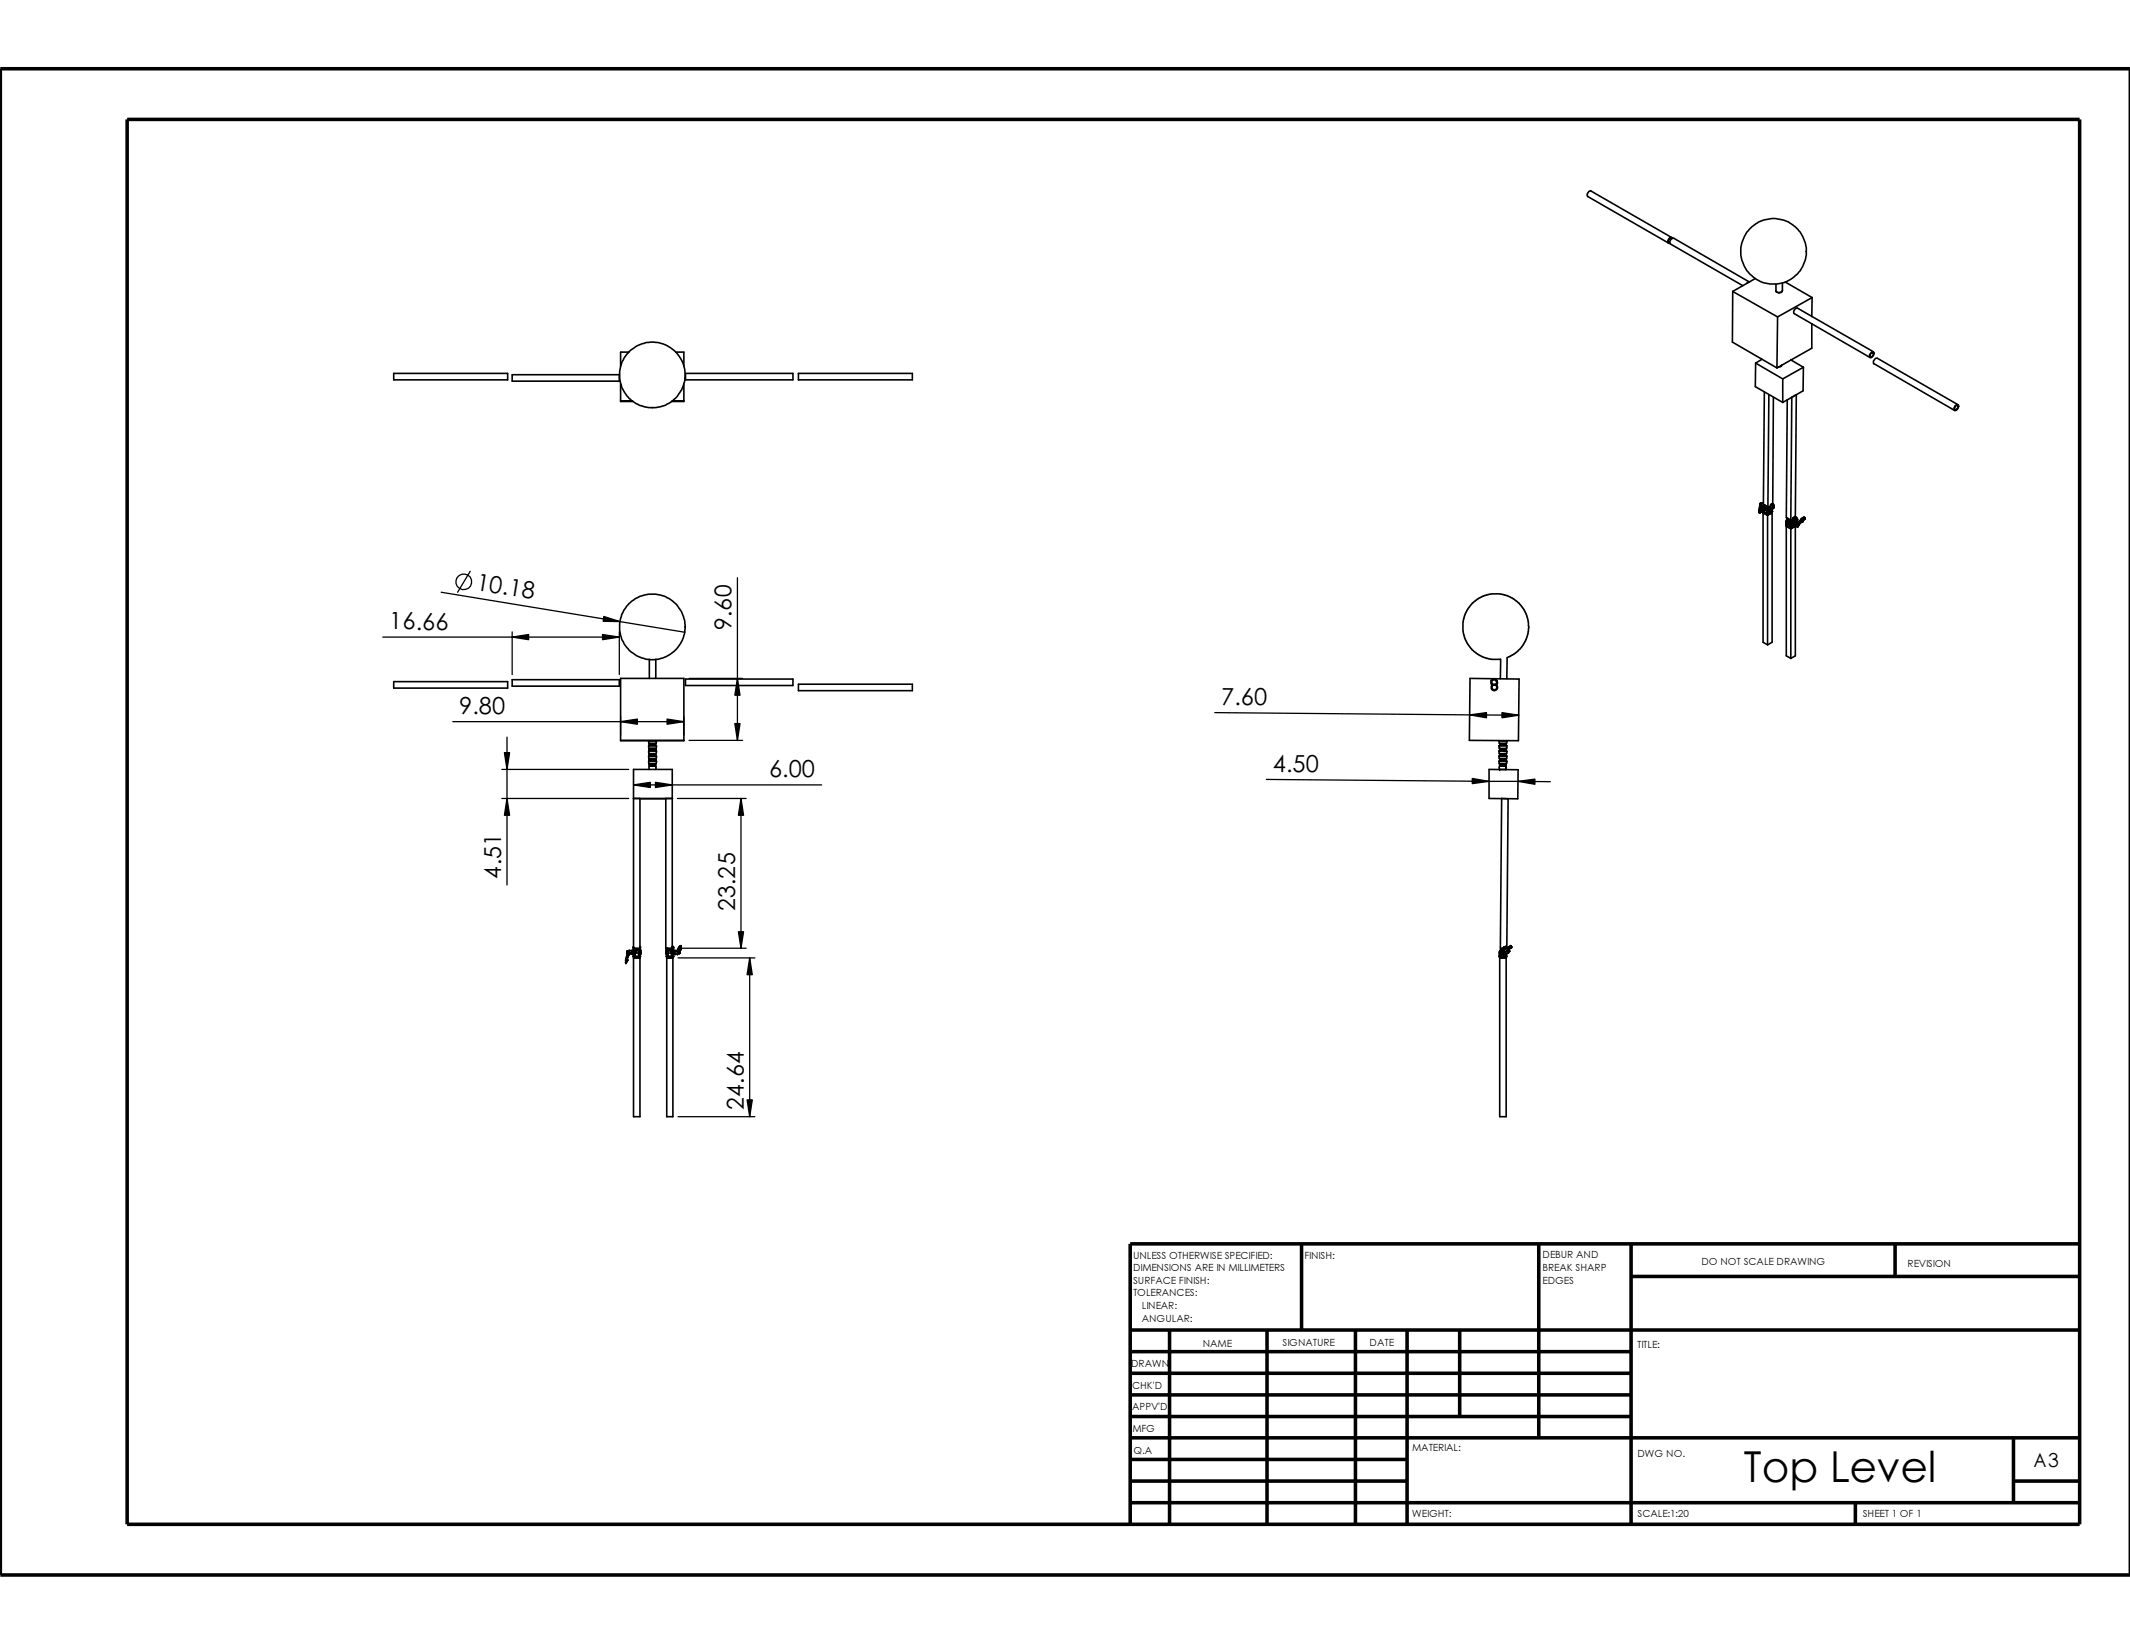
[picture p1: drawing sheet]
<svg xmlns="http://www.w3.org/2000/svg" width="279mm" height="216mm" viewBox="0 0 279 216" stroke-linecap="round" stroke-linejoin="round" font-family="sans-serif">
<g fill="none" stroke="#000" stroke-width=".47">
<path d="M0 9h279.4v197.6h-279.4zM16.7 15.7h256.1v184.2h-256.1zM148.3 174.5h124.5M148.3 177.3h65.7M153.4 174.5v25.4M166.2 174.5v25.4M170.7 163.2v11.3M177.8 174.5v25.4M184.6 174.5v25.4M191.5 174.5v11.3M201.8 163.2v25.4M214 163.2v36.7"/>
<path d="M214 167.4h58.8M248.6 163.2v4.2M272.8 163.2h-124.5v36.7M148.3 197.1h124.5M148.3 185.8h65.7M148.3 183h65.7M148.3 180.1h65.7M148.3 194.3h36.3M148.3 191.4h36.3M148.3 188.6h124.5M243.4 197.1v2.8M264.1 194.3h8.7"/>
<path d="M264.1 188.6v8.5"/>
</g>
<g fill="none" stroke="#000" stroke-width=".21">
<path d="M219.3 31.2l-10.6-6.2-.3 .1a.54 .54 0 0 0-.1 .7l10.6 6.1M219.3 31.3h-.1a.3 .3 0 0 0-.3 .2v.2l.1 .1M219.4 31.2h-.1h-.3a.49 .49 0 0 0-.2 .6l.1 .1h.1M227.3 38.2l-.1 6.7 5.9 3.4M227.3 38.2l5.9 3.4M229.4 37l-.3 .2M229.5 37l-10-5.8a.51 .51 0 0 0-.4 .8l9.5 5.5M230.3 36.5l-3 1.7M233.8 37.1v1a.48 .48 0 0 1-.8 0v-.8M234.2 37l3.5 2M237.7 39l-4.5 2.6M237.7 39v2.5"/>
<path d="M51.6 49h15v.8h-15zM67.2 49.1h14v.9h-14zM81.4 52.6h1.5M81.4 50.3v2.4h1.7M82.5 46.2h-1.1v1.8M88.2 52.6h1.5M88.6 46.2h1.1v1.8M89.7 50.3v2.4h-1.6M89.9 49h14.1v.8h-14.1zM104.7 49h15v.8h-15zM230.3 47.6v3.1l3.5 2.1M230.3 47.6l3.5 2.1"/>
<path d="M231.1 47.1l-.8 .5M231.4 51.4l-.1 14.8 .6 .3M232 51.8l-.1 14.7M232.6 52.1l-.1 14v-.1l-.2 .2M233.2 41.6l-.1 6.7M233.7 47.9a.33 .33 0 0 1-.4 .2M233.8 49.7v3.1M234.4 52.5l-.1 15.4 .6 .3M234.9 47.2l1.7 1M235 52.1l-.1 16.1M235.6 51.8l-.1 16M236.6 48.2l-.1 3.1-2.7 1.5"/>
<path d="M236.6 48.2l-2.8 1.5M237.7 42.5v3.2l-4.6 2.6M245.3 46.5l.1-.1a.2 .2 0 0 1 .1-.1 .2 .2 0 0 1 .2 .1v.2l-.2 .2h-.2zM245.4 46.2h.1a.25 .25 0 0 1 .3 .1 .25 .25 0 0 1-.1 .4 .29 .29 0 0 1-.5 .1v-.3zM245.7 46.1l-9.9-5.7h-.1l-.3 .2-.1 .2 .1 .3 9.9 5.8M256.5 53.2a.27 .27 0 0 1 .4-.1 .27 .27 0 0 1-.1 .5 .3 .3 0 0 1-.5 .2v-.3zM256.5 53.3a.2 .2 0 0 1 .3-.1 .2 .2 0 0 1 0 .4h-.1a.19 .19 0 0 1-.3 .1 .19 .19 0 0 1 .1-.3zM256.8 53.1l-10.5-6.1a.54 .54 0 0 0-.6 .4l.1 .3 10.6 6.1M230.7 67.1l.1 .1M230.7 67.1h.1M230.8 66.8l-.1 .3M230.8 67.2h.1"/>
<path d="M230.8 66.8v.1M230.8 67.1v.1M230.8 66.9v.2M230.8 66.9h.1M230.8 66.9l.1 .1M230.8 66.3v.5M230.8 67.1h.1M230.8 66.3h.1M230.8 66.3v.6M230.9 66h.1h-.1l-.1 .2zM230.9 66.2h.1M230.9 67.1h.1"/>
<path d="M230.9 67.1h-.1M230.9 66.3l.1 .1M230.9 66.2v.1M230.9 66.9h.1M230.9 67h.1M230.9 66.9h-.1M230.9 67h.2M230.9 66.2l.1 .1M230.9 67l-.1 .1M230.9 66.3h-.1M230.9 66.3h.1M230.9 66.9v.1"/>
<path d="M230.9 66.2h-.1v.1M230.9 66.8l.1 .1M230.9 67v.1M231 66.3v.1M231 66.3h.1M231 66.8h.1M231 67.1h.1M231 67h-.1M231 66.4h.1M231 67.1h-.1M231 66.3l.2 .2M231 66.4l-.2 .5"/>
<path d="M231 66.8v.1M231 67v.1M231 66.9h.1M231 67h.1M231 66.4l.3 .1M231 66.8l.1 .1M231 66.9l-.1 .1M231.1 66.9h.1M231.1 66.4v.1M231.1 66.9l-.1 .1M231.1 66.5l-.2 .4M231.1 66.9l-.1 .2"/>
<path d="M231.1 66l-.2 .1v.1M231.1 66h-.1l-.1 .2M231.1 66h.1M231.1 66.5l-.1 .3zM231.1 66.5l-.1 .3M231.2 66.5h.1M231.2 66l-.1 .1-.1 .2M231.2 66h.1M231.2 67.1h.1M231.2 66.6h.1M231.2 66.6v.5M231.2 67.1l.1 .2"/>
<path d="M231.2 67.1l.7 .3M231.3 66l-.2 .1-.1 .2M231.3 66.7h.1M231.3 67.1h.1M231.3 66v.1M231.3 66.6v.5M231.3 67.2v17l.6 .4M231.3 66.6l-.1 .5M231.3 67.2l.6 .4M231.3 67.2h.1M231.3 67.3h.1M231.3 67.1l.4 .3"/>
<path d="M231.3 67.3l.2 .1M231.4 66.9l.3-.1-.4 .3M231.4 66.8v.1M231.4 66.8h.1M231.4 66.2l-.2 .4M231.4 66.2l-.1 .3M231.4 66.2l-.2 .3M231.4 66.3l-.1 .4M231.4 66.2l-.1 .4M231.4 66.3h.1M231.4 66.3l-.1 .2M231.4 66.3l-.1 .3 .1 .3"/>
<path d="M231.4 66.3l.1 .1M231.4 66.3l-.1 .2 .1 .3M231.5 66.3l-.2 .4M231.5 66.8l-.1 .1M231.5 66.3l-.1 .1M231.5 66.3h-.1M231.5 66.4a.31 .31 0 0 0 0 .4M231.5 66.9l-.2 .2M231.5 67.4h-.1h.2M231.6 66.3l-.1 .1M231.6 66.5v.2M231.6 66.7h.1"/>
<path d="M231.6 66.5h.1M231.6 67.4h.1M231.6 66.6h.2M231.6 66.6h.1M231.6 67.4l.2 .2M231.7 66.4l-.1 .1M231.7 66.9h.1M231.7 66.8l-.1 .1-.1-.1M231.7 66.6l-.1 .1M231.7 66.5h.1M231.7 66.9v.5M231.7 67.4h.1"/>
<path d="M231.8 66.5l-.1 .1M231.8 66.5h-.1v.1M231.8 66.9h.1M231.8 67.4h.1M231.8 66.5h.1M231.8 66.9v.5M231.8 67.6h.1M231.9 67.1h.1M231.9 66.6h.1M231.9 67.1v.1M231.9 67.6v17M231.9 66.5l-.1 .1"/>
<path d="M231.9 66.5l-.2 .4M231.9 66.6l.1-.1-.2 .4M231.9 66.6l-.1 .3M231.9 67.4h-.1v.2M231.9 66.6l-.1 .3 .1 .2M231.9 67.2h.1M231.9 67.4v.2M231.9 66.6l-.1 .2 .1 .3M231.9 66.6l.1 .1M232 66.5l-.2 .4M232 66.9l.1 .2 .1-.1M232 67h.1"/>
<path d="M232 66.9h.1M232 66.7l-.1 .1v.3M232 67l.1 .1M232 67v.1M232 67.2l-.2 .2M232 66.5l-.1 .1M232.1 66.9v.1h.1M232.1 66.9v.1M232.1 66.8v.1M232.1 66.4l-.2 .2M232.1 67.4h.1M232.1 67.4l-.2 .2"/>
<path d="M232.1 67h.1M232.1 66.4l-.2 .1M232.2 66.8v.1M232.2 66.7l-.1 .2M232.2 67h.1M232.2 66.6l-.2 .3M232.2 66.6v.1M232.2 66.6h.2v.2l-.2 .2M232.2 66.7l.1 .1M232.2 66.7h.1M232.2 66.8h.1M232.2 67.4h.1"/>
<path d="M232.2 66.2l.1 .1M232.3 66.6h.1M232.3 66.2h.1M232.3 66.7l-.2 .1v.2M232.3 66.7v.2l-.2 .1M232.3 67l-.1 .2h-.3M232.3 67h.1M232.3 67l-.2 .2-.2-.1M232.3 66.6v.2M232.3 66.6l-.2 .1-.1 .3M232.3 66.8l-.1 .2M232.3 66.3l-.3 .4"/>
<path d="M232.3 66.3l.3 .3M232.3 66.2v.1M232.3 66.2l.4 .3M232.4 67h.1M232.4 67.3h.1M232.4 66.9v.1M232.4 67l-.1 .1M232.4 67.3l-.3 .1M232.4 67.2h.1M232.5 67v.1M232.5 67h.1M232.5 67.1h.1"/>
<path d="M232.5 67.1l-.6 .3M232.5 67l-.7 .4M232.5 67.1l-.1 .2M232.5 67.2l-.6 .4M232.5 67.2v17l-.6 .4M232.5 66.2h.1M232.5 66.2l.1-.1 .1 .1-.1 .1M232.5 66.2l.1 .1M232.6 66.6h.1M232.6 66.3h.1M232.6 66.6l-.3 .4M232.7 66.5h.1"/>
<path d="M232.7 66.6l-.4 .4M232.7 66.5v.1M232.7 66.5l-.1 .1M232.7 66.3v.2M234.3 68.8v.1M234.3 68.9l.1 .1M234.3 68.8h.1M234.3 68.4l.2-.4-.2 .4M234.3 68.4h.1M234.3 68.8l.1 .1M234.3 68.4v.4M234.3 69h.1"/>
<path d="M234.3 68.9h.1M234.3 68.9l.7 .3M234.3 68.4v.5M234.3 69v17l.6 .4M234.3 69l.6 .3M234.4 68.9h.1M234.4 69h.1M234.4 68.4l-.1 .4M234.4 68.9l.4 .2M234.4 69l.1 .1M234.4 68.6l.1 .1M234.4 68.6h.1"/>
<path d="M234.5 68.7l.3-.1-.4 .3M234.5 68.1h.1M234.5 68.1l-.1 .2M234.5 68.1l-.1 .3M234.5 68.1l-.1 .3v.2M234.5 68.7h.1M234.5 68.1h-.1M234.5 68l-.2 .4M234.5 68.1l.1 .1M234.5 68.1l-.1 .4v.1M234.5 69.1l.4 .2M234.5 69.1h.1"/>
<path d="M234.6 68.2l-.1 .1v.3M234.6 68l-.1 .1M234.6 68.7l-.3 .1M234.7 68.2v.3M234.7 68.5h.1M234.7 68.1l-.1 .1M234.7 68.2h.1M234.7 68.4h.1M234.7 69.2h.1M234.8 68.7l.1-.5h.2l-.2 .2-.1 .3M234.8 68.6h-.3M234.8 68.7h.1"/>
<path d="M234.8 68.2v.2h-.1M234.8 68.2l-.1 .2M234.8 68.7v.4M234.8 68.3h.1M234.8 68.2h.1M234.8 69.1v.1M234.8 69.1h.1M234.8 69.1l.1 .1M234.8 69.2h.1M234.8 68.7v.5M234.9 69.2h.1M234.9 69.2v.1"/>
<path d="M234.9 69.3h.1M234.9 68.9h.1M234.9 68.9v.1M234.9 69.3v17.1M234.9 68.2l-.2 .3M235 68.9h.3l-.4 .1M235 68.4h.1M235 68.4l-.2 .3M235 68.4l-.1 .2v.3M235 68.9h-.1M235 68.2l-.2 .5M235 68.4h-.1"/>
<path d="M235 68.7h.1M235.1 68.2l-.3 .5M235.1 68.7l.1 .1M235.1 68.4l-.2 .3 .1 .2M235.1 68.8h.1M235.1 69l-.3 .1M235.1 68.7h.1M235.1 68.6h.1M235.1 69.2h.1M235.2 68.1l-.3 .1M235.2 68.5h.1M235.2 68.4l-.1 .1v.2"/>
<path d="M235.2 68.4v.1M235.2 68.5l-.1 .2M235.2 68.5l-.1 .2h.1h-.1M235.2 68.4l.2 .1v-.1M235.2 67.9h.1M235.2 68.5h.2M235.2 67.9h.2M235.2 67.9l-.2 .5M235.3 68.6l-.1 .2 .3 .2M235.3 68.6l.1-.1 .3 .1M235.3 67.9l.1 .1M235.3 68.6l.2 .1"/>
<path d="M235.3 67.9l-.3 .5M235.3 69.1l-.4 .2M235.3 69.1h.1M235.3 68.4h.1M235.3 68.9l-.4 .3M235.3 67.9h.1M235.4 68.4h.1M235.4 68.4h-.1a.28 .28 0 0 0-.2 .4M235.4 68.3v.1M235.4 68l-.3 .4M235.4 68l.3 .4M235.4 68h.1"/>
<path d="M235.4 67.7v.1M235.4 68l.3 .3M235.4 68.9l-.5 .3M235.4 67.8h.1M235.4 67.8l-.1 .1M235.4 69l-.5 .2M235.5 69h.1M235.5 69l-.2 .1M235.5 68.7v.3M235.5 68.7h.1M235.5 67.8l-.1 .2M235.5 67.8l.1 .1"/>
<path d="M235.5 69l-.6 .3M235.5 69v17l-.6 .4M235.5 68.7v.3h.2M235.5 68.7l.2 .1M235.6 67.9h.1M235.6 67.9l.1 .1M235.6 68.6l-.1 .1M235.6 68.6l.1 .2M235.6 68.6h.1M235.7 68.6h.1M235.7 68.8v.2M235.7 68.8h.1"/>
<path d="M235.7 68.6h-.1M235.7 69h.1M235.7 68l.1 .1M235.7 68h.1M235.7 68.8v.2h.1M235.7 68.6l.1 .2M235.7 68.6l-.2 .1M235.7 68.4h.1M235.7 68.3h.1M235.7 68.4l-.1 .1M235.7 68.3v.1M235.8 69h.1"/>
<path d="M235.8 68.8h.1M235.8 68.8l.1 .1M235.8 68.8v.2M235.8 68.8l-.1 .2M235.8 68.8h.1v.1M235.8 68.9h.1M235.8 68.7v.1M235.8 68.1h.1M235.8 68.1l-.1 .2M235.8 68.9v.1M235.8 68.7h.1M235.8 68.8h-.1"/>
<path d="M235.8 68.7l-.1 .1M235.9 68.9v.1h-.2M235.9 68.9h.1M235.9 68.9l-.1 .1M235.9 68.8v.1M235.9 68.7l-.1 .1M235.9 68.9h-.1M235.9 68.7v.1M235.9 68.8h.1M236 68.8l-.1 .1M236.3 68.1l-.6 .5M236.3 68v.1"/>
<path d="M236.3 68h.1M236.3 68.1h.1M236.4 68.3h.1M236.4 68.2v.1M236.4 68.2h.1M236.4 68.2l-.6 .5M236.5 67.9h.1M236.5 68.2h.1M236.5 67.9l-.2 .1M236.5 68.2l-.1 .1M236.5 68.3h-.1M236.5 68.2v.1"/>
<path d="M236.5 68.3l-.5 .5M236.5 68.3h.1M236.5 68.3l-.6 .5M236.6 67.9h-.1M236.6 67.9h.1M236.6 67.9l-.2 .3M236.6 67.9v.1M236.7 67.9h.1M236.7 67.9l-.3 .3M236.7 67.9l-.2 .3M236.7 68l-.2 .3M236.7 67.9v.1"/>
<path d="M236.7 68h.1M236.7 67.9l-.3 .4M236.7 68l-.3 .3M236.7 68l-.2 .2M51.6 89.4h15v.9h-15zM67.2 89.2h14v.8h-14zM81.4 97.1h8.3M85.1 99.9v.3M85.1 99.9h1M85.1 97.2v.3M85.1 97.2h1M85.1 97.8v.4"/>
<path d="M85.1 97.8h1M85.1 99.2v.3M85.1 99.2h1M85.1 97.2h-3.7v-8.2h8.3v8.2h-3.6M85.1 98.2l.1 .1M85.1 98.5h1M85.1 99.5l.1 .1M85.1 98.2h1M85.1 97.5l.1 .1M85.1 98.8l.1 .2M85.1 97.5h1M85.1 98.8h1"/>
<path d="M85.1 99.5h1M85.2 98.5h.1M85.2 98.3h.1M85.2 99.8h.1M85.2 99.6h.1M85.2 99h.8M85.2 86.5v2.5M85.2 97.6v.2M85.2 98.3v.2M85.2 99v.1M85.2 99.6v.2M85.2 98.3h.9"/>
<path d="M85.2 99.6h.9M85.2 97.6h.8M85.2 97.7h.8M85.2 98.3h.8M85.2 99.8h.8M85.2 99.7h.8M86 97.6v.1M86 99h.1M86 99.8h.1M86 99.6v.1M86 98.3v.2h-.8M86 97.7v.1"/>
<path d="M86 99v.1M86 99.7v.1M86 98.3h.1M86 99.6h.1M86 86.5v2.5M86.1 98.2l-.1 .1M86.1 99.5l-.1 .1M86.1 97.5l-.1 .1M86.1 98.8l-.1 .2M86.1 99.9v.3M86.1 97.2v.3M86.1 97.8v.4"/>
<path d="M86.1 98.5h-1v.3M86.1 98.5v.3M86.1 99.2v.3M89.9 89.1h14.1v.8h-14.1zM104.7 89.7h15v.9h-15zM192.8 89l6.5 .1-.1 8.1-6.5-.1zM195.7 89.9l.2-.2a.42 .42 0 0 1 .5 .2 .42 .42 0 0 1-.1 .5v.1a.41 .41 0 0 1-.7-.2zM195.7 89.8l-.1-.1 .1-.5 .5-.1 .1 .2a.33 .33 0 0 1 0 .5M195.8 89.7l-.1-.1v-.4h.4l.2 .1a.28 .28 0 0 1-.1 .5M195.8 89.9h.4M196.6 99.9l.1 .3M196.6 99.8l1.1 .1z"/>
<path d="M196.6 97.2l.1 .3M196.6 97.8l.1 .3M196.6 97.8h1.1zM196.6 98.5l.1 .3M196.6 98.5h.7l.4 .1M196.6 99.2l.1 .3M196.6 99.2h1.1M196.6 98.5l1.1 .1M196.7 97.2h-.1M196.7 98.1l.9 .1M196.7 97.5h.9M196.7 98.8h.9"/>
<path d="M196.7 98.8v.2h.9M196.7 99.5h.9M196.7 98.1v.2M196.7 99.5v.1M196.7 97.5l.1 .1M196.7 98.3h.1M196.7 99.6h.1M196.7 99.8h.1M196.7 99.6v.1M196.7 98.9h.9M196.7 98.3h.9M196.7 99.6h.9"/>
<path d="M196.7 99.8h.8M196.7 99.7h.8M196.7 99.7v.1M196.8 97.6v.1M196.8 98.4l-.1 .1M196.8 98.3h.1M196.8 98.4l.8 .1M196.8 97.6h.8M196.8 97.7h.8M196.8 98.3h.8M196.8 97.7v.1M196.8 98.3v.1"/>
<path d="M196.8 86.4h-1.4l-.9-.2-.9-.6-.5-.4-.7-.8-.3-.7-.2-.9v-1.2l.2-.9 .3-.7 .5-.6 .3-.3 .8-.7 .7-.3 .9-.2h1.4l.9 .3 .7 .4 .7 .6 .6 .8 .5 1.4 .1 .8-.1 .9-.2 .7-.3 .7-.8 .9-.6 .5-.8 .4v2.7M196.8 86.5v2.5M197.5 99.8h.1M197.5 99h-.7v.1M197.5 99v.1M197.5 99.7v.1M197.6 98.3h.1M197.6 97.6v.1M197.6 98.5h.1M197.6 99.6h.1M197.6 99h-.1M197.6 99.6l-.1 .1"/>
<path d="M197.6 97.7v.1M197.6 98.3v.2M197.6 99.9v.3M197.6 97.2v.3M197.6 97.2h.1h-1.1M197.6 98.2v.1M197.6 99.5v.1M197.6 97.5v.1M197.6 98.8v.2M197.7 97.8l-.1 .4M197.7 98.6l-.1 .2M197.7 99.2l-.1 .3"/>
<path d="M83.1 104.7h5.1M83.9 104.7v19.8M83.9 104.8h3.4M85.1 100.2l.1 .1M85.1 100.2h1M85.2 100.5v.4M85.2 100.5h.1M85.2 100.3v.2M85.2 100.5h.8M85.2 100.3h.8M86 100.5h.1M86 100.3h.1"/>
<path d="M86 100.3v.2M86 100.5v.4M86.1 100.2l-.1 .1M87.3 104.7v19.7h.1v1.1M195.3 100.9l3.8 .1v3.8l-3.8-.1zM196.7 100.2h.9M196.7 100.2v.1M196.7 100.5l-.1 .1 .1 .3M196.7 100.9h.1M196.7 100.5h.1M196.7 100.3h.1M196.7 100.5h.8"/>
<path d="M196.7 100.3h.8M196.7 100.9h.8M196.7 100.3v.2M197.5 100.5v.4M197.5 100.9v.1M197.5 100.3h.1M197.5 100.3v.2M197.6 100.2l-.1 .1M82.1 126.2h.1M82.1 125.9h.1M82.1 125.9v.3M82.1 125.8h.1"/>
<path d="M82.1 125.8v.1M82.2 126.1l-.1 .1M82.2 126.1h.1M82.2 125.9h.1M82.3 125h.1M82.3 125v.1M82.3 124.8h.1M82.3 124.8v.2M82.3 125l.2 .1M82.3 125.8l-.1 .1M82.3 126.1l-.2 .1M82.3 125.8v.1"/>
<path d="M82.3 125.9h.1M82.3 124.8v.3M82.3 125.1h.1M82.3 124.9v.2M82.3 124.9h.1M82.3 125.1l-.2 .7M82.3 124.9h.6M82.3 125.9l-.1 .2M82.3 125.1l-.2 .8M82.3 124.8v.1M82.3 124.9l.2 .1M82.3 125.9v.2"/>
<path d="M82.3 124.9l-.2 1M82.4 124.7l-.1 .1M82.4 124.7l-.1 .2M82.5 125.1h.1M82.5 125.1l-.3 .8M82.5 125.1l-.2 .7M82.5 124.7h.1M82.5 124.7v.2M82.5 124.9h.1M82.5 124.9v.1M82.5 125h.1M82.5 124.7h-.1"/>
<path d="M82.5 124.7h.4M82.5 125v.1M82.9 124.7v.2M82.9 124.7v.4M82.9 124.9v.2h-.4l-.2 .7M82.9 124.8h.2M82.9 125.1h.2M82.9 125h.2M83.1 124.6v.1M83.1 125v.1M83.1 124.8v.2M83.1 124.7v.1"/>
<path d="M83.1 125.1v.1M83.1 125v.2M83.1 124.2v.1M83.1 124.6h.1M83.1 125.2h.1M83.1 124.2v.4M83.1 124.7v.4M83.1 125.4v.1M83.1 125.4h.9l-.1 .2M83.1 124.7h.1M83.1 125.5h.9M83.1 125.5v.1"/>
<path d="M83.1 124.2h.1M83.1 124.4v-23.5h5.1v23.6M83.1 125.6h.8v20.9h-.8zM83.1 124.4h.9M83.1 124.9h.1M83.1 124.9v.5M83.1 124.5l.1 1.1M83.1 124.5v.4M83.1 124.5h.1M83.2 125.4h.1M83.2 124.9h.1M83.2 124.5v.4"/>
<path d="M83.2 124.5h.1M83.2 125.3h.1M83.2 124.6h.1M83.2 124.4v1M83.2 125.2v.1h.1v-.1M83.2 125.2l.1-.1v.2v-.1M83.2 124.5l.1 .1M83.2 125.2v.1h.1M83.2 124.4v.8M83.3 125l.1 .1M83.3 124.8h.1M83.3 125h.5"/>
<path d="M83.3 124.4v.8M83.3 125h.1M83.4 124.8l-.1 .2M83.4 124.8v.2zM83.4 125.6h.3M83.4 124.6l.1-.1 .2 .2h-.2zM83.4 125.6h.1M83.5 124.5v.1M83.5 124.6v.1M83.6 124.5l-.1 .1M83.7 125.6h.1M83.8 124.8v.1h.1"/>
<path d="M83.9 125.4h.1M83.9 124.9h.1M83.9 124.5v.4M83.9 124.5l-.1 .9M83.9 124.5h-.1v.9M83.9 124.5h.1M83.9 125.3h.1M83.9 124.4v.1M83.9 124.9v.5M83.9 125.2v.1M83.9 125.2h.1M83.9 125.1h.1"/>
<path d="M83.9 124.4v.9M83.9 124.5v.7M83.9 124.5l.1 .1M83.9 124.2l.1 .1M83.9 124.2h.1M83.9 125.4v.2M84 125.2l-.1 .1M84 125.1l-.1 .1M84 125.1v.2v-.1M84 125.2h.1M84 124.2v.9M84 124.9h.1"/>
<path d="M84 124.2h.1M84 124.6v.6M84 124.6v.3M84 124.9v.3M84 125l.1 .1M84 125h.1M84.1 124.8l-.1 .2M87.3 124.4h.9M87.4 125v.2M87.4 124.8v.2M87.4 124.7v.1M87.4 125v.1"/>
<path d="M87.4 124.8v.3M87.4 124.8h.1M87.4 125.1v.1M87.4 125.2h.1M87.4 124.9h.1M87.4 125.4h.9v.2M87.4 125.5h1M87.4 125.5l.1 .1M87.5 124.6v.1M87.5 125.6v20.9h.8v-20.9M87.5 125.6h.8M87.5 125.4h.1"/>
<path d="M87.5 124.9h.1M87.5 124.5v.4M87.5 124.5v1.1M87.5 124.5h-.1M87.5 124.5h.1M87.5 125.3h.1M87.5 124.6h.1M87.5 124.4v.1M87.5 124.9v.5M87.5 125.2l.1 .1M87.5 125.2l.1-.1v.2v-.1M87.5 125.2h.1"/>
<path d="M87.5 125.2v.1M87.5 124.4v.8M87.6 124.5l-.1 .7M87.6 124.5v.1M87.6 124.4v.1M87.6 125.2v.1M87.6 125l.1 .1M87.6 125h.5M87.6 124.4v.8M87.7 124.8l-.1 .2M87.8 124.6l.1-.1 .1 .2h-.2zM87.8 125.6h.2"/>
<path d="M87.8 124.5l.1 .1M87.9 124.6v.1M88 124.5l-.1 .1M88 125.6h.1M88 124.8v.2zM88 124.8h.1M88.1 124.8v.1h.1M88.2 124.2h.1v.4M88.2 124.2h.1M88.2 124.5l-.1 .9M88.2 124.5h-.1v.9M88.2 124.5h.1"/>
<path d="M88.2 124.1h.1M88.2 125.3h.1M88.2 124.5l.1 .1M88.2 125.2h.1M88.2 125.2v.1M88.2 124.1l.1 .1M88.2 125.4h.1M88.2 124.9h.1M88.2 124.5v.4M88.2 125.1h.1M88.2 124.2v1.2M88.3 124.2h.1"/>
<path d="M88.3 124.2v1.1M88.3 125.4l-.1 .2M88.3 125.2v.1M88.3 125.1v.2v-.1M88.3 125.1v.1M88.3 124.6h.1M88.3 125.2h.1M88.3 124.6v.5M88.3 124.9h.1M88.3 124.9v.3M88.3 124.6v.3M88.3 124.6v.6"/>
<path d="M88.3 124.2v.4M88.5 125.1h.1M88.5 124.7v.4M88.5 124.7h.1M88.5 124.8h-.2v.3h.2M88.5 124.7h.5M88.5 125.1h.4M88.5 124.7h.4M88.9 125.1h.1M88.9 124.7v.4M88.9 124.7h.1M88.9 124.7l.2 .1"/>
<path d="M89.1 124.8v.3M89.1 124.8h.1M89.1 124.7h.1M89.1 125.1h-.2M89.1 124.7v.1M89.1 124.2h.1M89.1 124.8v.3h.1M89.1 124.2v.1M89.1 124.3h.1M89.1 124.4h.1M89.1 124.3v.1M89.1 124.2l.1 .1"/>
<path d="M89.2 124.8h.1M89.2 124.8v.3M89.2 124.3l-.3 .4M89.2 124.9v.1M89.2 124.9h.1M89.2 124.8v.1M89.2 125h.1M89.2 125v.1M89.2 124.1l-.1 .1M89.2 124.1h.1M89.2 124.2v.1M89.2 124.2l-.3 .5 .2 .1"/>
<path d="M89.3 124.2v.1M89.3 124.4h.1M89.3 124.5h.1M89.3 124.3v.1M89.3 124.3h.1M89.3 124.2l-.2 .5M89.3 124.5l-.1 .3zM89.3 124l-.1 .1M89.3 124v.1M89.3 124.1h-.1M89.3 124.1v.1M89.3 124.4v.1"/>
<path d="M89.3 124.1h.1M89.3 124v.5M89.3 124.3l-.2 .4M89.4 124.1l-.1 .1M89.4 124.2h-.1M196.7 125.4h.1M196.7 125.4h.9M196.7 125.5h1M196.7 125.4v.1M196.7 125.5v.1M196.7 125.6h.9M196.7 125.6v20.9h.9v-20.9"/>
<path d="M196.7 125.4l.1 .2M196.8 125.2l.3 .1h.3M196.8 125.1l.3 .2 .3-.1M196.8 125.1v.1M196.8 124.5l.1 .1M196.8 124.5l-.1 .3 .1 .4M196.9 124.6l-.1 .2v.3M196.9 124.7v.4M196.9 125.1h.1M197 125.1h.2M197 124.8l-.1 .2 .4 .1M197 124.9l.1 .1"/>
<path d="M197 124.8h.1M197 124.8a.19 .19 0 0 0-.1 .1 .19 .19 0 0 0 .2 .2h.1M197 124.9h.1M197 125.6h.3M197.1 124.7h.1M197.1 124.9v-.1l.1 .1M197.1 124.9h.1M197.1 124.8h.1M197.1 124.8l-.1 .2 .1 .1 .1-.1M197.1 124.8l-.1 .2 .2 .1M197.1 125h.1M197.1 124.9v.1"/>
<path d="M197.1 124.7v.1M197.1 125.3h.1M197.1 124.7l-.2 .1v.3l.2 .1M197.1 124.8l-.1 .1M197.1 124.8l.2 .1M197.1 124.8h.1l.1 .1-.2 .2M197.1 124.8h-.1v.2h.1M197.1 124.8v.1M197.1 124.8l.1 .1M197.1 124.7l.1 .1M197.1 124.7l-.1 .1M197.1 124.5a.52 .52 0 0 0-.4 .4v.5"/>
<path d="M197.1 124.8v.2M197.1 125.1v.1M197.2 124.9h.1M197.2 125h.1M197.2 124.9l-.1 .1M197.2 124.7v.1M197.2 124.7h.1M197.2 124.6l-.3 .1v.4M197.2 124.7h-.3v.4M197.2 124.9v.1M197.2 124.9v.1l-.1-.1M197.2 124.8h.1"/>
<path d="M197.2 124.8l.1 .1M197.2 125l.1 .1M197.2 125.1h.1M197.2 125v.1M197.2 125.6h.1M197.3 124.9l-.2 .1M197.3 124.8l.1 .1M197.3 124.9l-.1 .1M197.3 124.9v.1M197.3 124.8v.1M197.3 125h.1M197.3 125.1h.1"/>
<path d="M197.3 124.2v.1M197.3 125h-.1M197.3 124.2l-.5 .3M197.3 124.2h.1M197.3 124.2l.2-.1 .1 .1M197.3 124.3l-.4 .3M197.3 124.3l.2 .2M197.4 124.9v.1M197.4 125l-.1 .1M197.4 125h.1M197.4 125.2v.1M197.4 124.2h.1"/>
<path d="M197.4 124.9l-.1 .2M197.4 124.2l-.1 .1M197.4 124.2l.1 .3M197.4 124.9l-.3 .3-.2-.1M197.4 124.9l-.3 .3M197.4 124.9a.27 .27 0 0 1-.4 .2h-.1M197.4 124.9h.1M197.5 125.4v.2M197.6 124.2l.1 .2 .1-19.6-.8-.1-.2 19.7h.3M197.6 125.1v.3M197.6 124.2h-.2M197.6 125.4h.1"/>
<path d="M197.6 125.4v.2M197.7 124.8l.1 .1M197.7 124.7l.1 .2M197.8 124.3v.1M197.8 124.9v.1M197.8 124.9h.1M197.8 124.4h.1M197.8 124.3h.1M197.8 124.9l-.4 .3M197.8 124.2v.1M197.8 124.9l.1 .1M197.8 124.3l-.6 .4"/>
<path d="M197.8 124.2l-.6 .5M197.8 125l-.4 .3M197.8 124.6l.2 .2M197.9 124.3v.1M197.9 124.3h.1M197.9 124.5h.1M197.9 124.4h.1M197.9 125h.1M197.9 124.3h-.1M197.9 124.3l-.1 .1M197.9 125h-.1M197.9 124.4h-.1"/>
<path d="M198 124.4v.1M198 124.4h.1M198 124.5h.1M198 124.8h.1M198 124.4l-.1 .1M198 124.5l-.6 .4M198 124.8l-.2 .1M198 124.5l-.6 .5M198 124.8l-.1 .2M198.1 124.1h.1M198.1 124.1l-.3 .1M198.2 124.1l.1 .1"/>
<path d="M198.2 124.1l-.3 .2M198.2 124.1v.1M198.2 124.1h.1M198.2 124.1l-.4 .2M198.2 124.2l-.3 .2M198.2 124.2h.1M198.2 124.2l-.2 .2M198.2 124.2l-.2 .3M198.3 124.2h-.1M198.3 124.2h.1M198.3 124.2l-.3 .3"/>
<circle cx="232.6" cy="33" r="4.3"/>
<circle cx="85.6" cy="49.2" r="4.3"/>
<circle cx="85.6" cy="82.2" r="4.3"/>
<circle cx="196" cy="90.2" r=".32"/>
</g>
<g fill="none" stroke="#000" stroke-width=".17">
<path d="M57.9 77.7l31.9 5.2M61.7 74.9l-1.7 2.8M96.7 75.8v21.3M50.2 83.6h31M59.4 94.7h30.3M66.2 98.7h.6l-.3 2.2zM66.5 96.7v19.4M67.2 83.6l2.1-.4v.7zM67.2 82.9v5.6M79 83.2l2.2 .4-2.2 .3zM79.2 80.9l2.1 .6h-2.2zM81.2 82.9v5.6"/>
<path d="M81.4 94.7l2.2-.4v.7zM81.4 94v2.4M87.5 94.3l2.2 .4-2.2 .3zM89.7 94v2.4M90.4 97.1h7M90.4 89h7M96.4 94.9h.7l-.4 2.2zM96.7 89l.4 2.2h-.7zM159.3 93.5l39.9 .3M192.8 93.8l2.2-.3v.6zM197 93.5l2.2 .3-2.2 .3zM65.8 104.7h16.7"/>
<path d="M65.8 100.9h16.7M66.5 104.7l.3 2.2h-.6zM83.1 103l2.2-.4v.7zM83.1 103h24.7M86 102.6l2.2 .4-2.2 .3zM88.9 104.7h9M97.2 104.7l.3 2.2h-.6zM97.2 104.7v19.7M166.1 102.2l37.3 .3M193.1 102.1l2.2 .4-2.2 .3zM199.1 102.5l2.2-.3v.7zM88.9 124.4h9"/>
<path d="M88.9 125.6h10.1M96.9 122.2h.6l-.3 2.2zM98.3 125.6l.4 2.2h-.7zM98.3 125.6v20.9M88.9 146.5h10.1M98 144.3h.7l-.4 2.2z"/>
<circle cx="60.8" cy="76.3" r="1.03"/>
</g>
<g fill="#000">
<path d="M67.2 83.6l2.1-.4v.7zM79 83.2l2.2 .4-2.2 .3zM79.2 80.9l2.1 .6h-2.2zM81.4 94.7l2.2-.4v.7zM87.5 94.3l2.2 .4-2.2 .3zM96.4 94.9h.7l-.4 2.2zM96.7 89l.4 2.2h-.7zM192.8 93.8l2.2-.3v.6zM197 93.5l2.2 .3-2.2 .3zM66.5 104.7l.3 2.2h-.6zM66.2 98.7h.6l-.3 2.2zM83.1 103l2.2-.4v.7z"/>
<path d="M86 102.6l2.2 .4-2.2 .3zM97.2 104.7l.3 2.2h-.6zM193.1 102.1l2.2 .4-2.2 .3zM199.1 102.5l2.2-.3v.7zM96.9 122.2h.6l-.3 2.2zM98.3 125.6l.4 2.2h-.7zM98 144.3h.7l-.4 2.2z"/>
</g>
<text font-size="5.6" x="228.7" y="194.4">Top Level</text>
<g font-size="3.1">
<text x="62.4" y="77.3" transform="rotate(9 62.4 77.3)">10.18</text>
<text x="51.1" y="82.5">16.66</text>
<text x="96" y="82.7" transform="rotate(-90 96 82.7)">9.60</text>
<text x="60.2" y="93.6">9.80</text>
<text x="160.2" y="92.5" transform="rotate(1 160.2 92.5)">7.60</text>
<text x="100.9" y="101.9">6.00</text>
<text x="167" y="101.2">4.50</text>
<text x="65.7" y="115.2" transform="rotate(-90 65.7 115.2)">4.51</text>
<text x="96.4" y="119.5" transform="rotate(-90 96.4 119.5)">23.25</text>
<text x="97.6" y="145.6" transform="rotate(-90 97.6 145.6)">24.64</text>
</g>
<text font-size="2.5" x="266.7" y="192.4">A3</text>
<g font-size="1.3">
<text x="148.6" y="165.1">UNLESS OTHERWISE SPECIFIED:</text>
<text x="148.6" y="166.8">DIMENSIONS ARE IN MILLIMETERS</text>
<text x="171.1" y="165.1">FINISH:</text>
<text x="202.4" y="165">DEBUR AND</text>
<text x="202.4" y="166.7">BREAK SHARP</text>
<text x="223.2" y="166">DO NOT SCALE DRAWING</text>
<text x="250.2" y="166.2">REVISION</text>
<text x="148.6" y="168.4">SURFACE FINISH:</text>
<text x="148.6" y="170.1">TOLERANCES:</text>
<text x="149.8" y="173.4">ANGULAR:</text>
<text x="149.8" y="171.7">LINEAR:</text>
<text x="202.4" y="168.4">EDGES</text>
<text x="148.4" y="179.4">DRAWN</text>
<text x="157.8" y="176.7">NAME</text>
<text x="168.2" y="176.6">SIGNATURE</text>
<text x="179.7" y="176.6">DATE</text>
<text x="214.8" y="176.8">TITLE:</text>
<text x="148.5" y="182.2">CHK'D</text>
<text x="148.5" y="185">APPV'D</text>
<text x="148.5" y="187.8">MFG</text>
<text x="148.7" y="190.8">Q.A</text>
<text x="185.3" y="190.3">MATERIAL:</text>
<text x="214.8" y="191.1">DWG NO.</text>
<text x="185.3" y="199">WEIGHT:</text>
<text x="214.8" y="199">SCALE:1:20</text>
<text x="244.3" y="199">SHEET 1 OF 1</text>
</g>
</svg>
